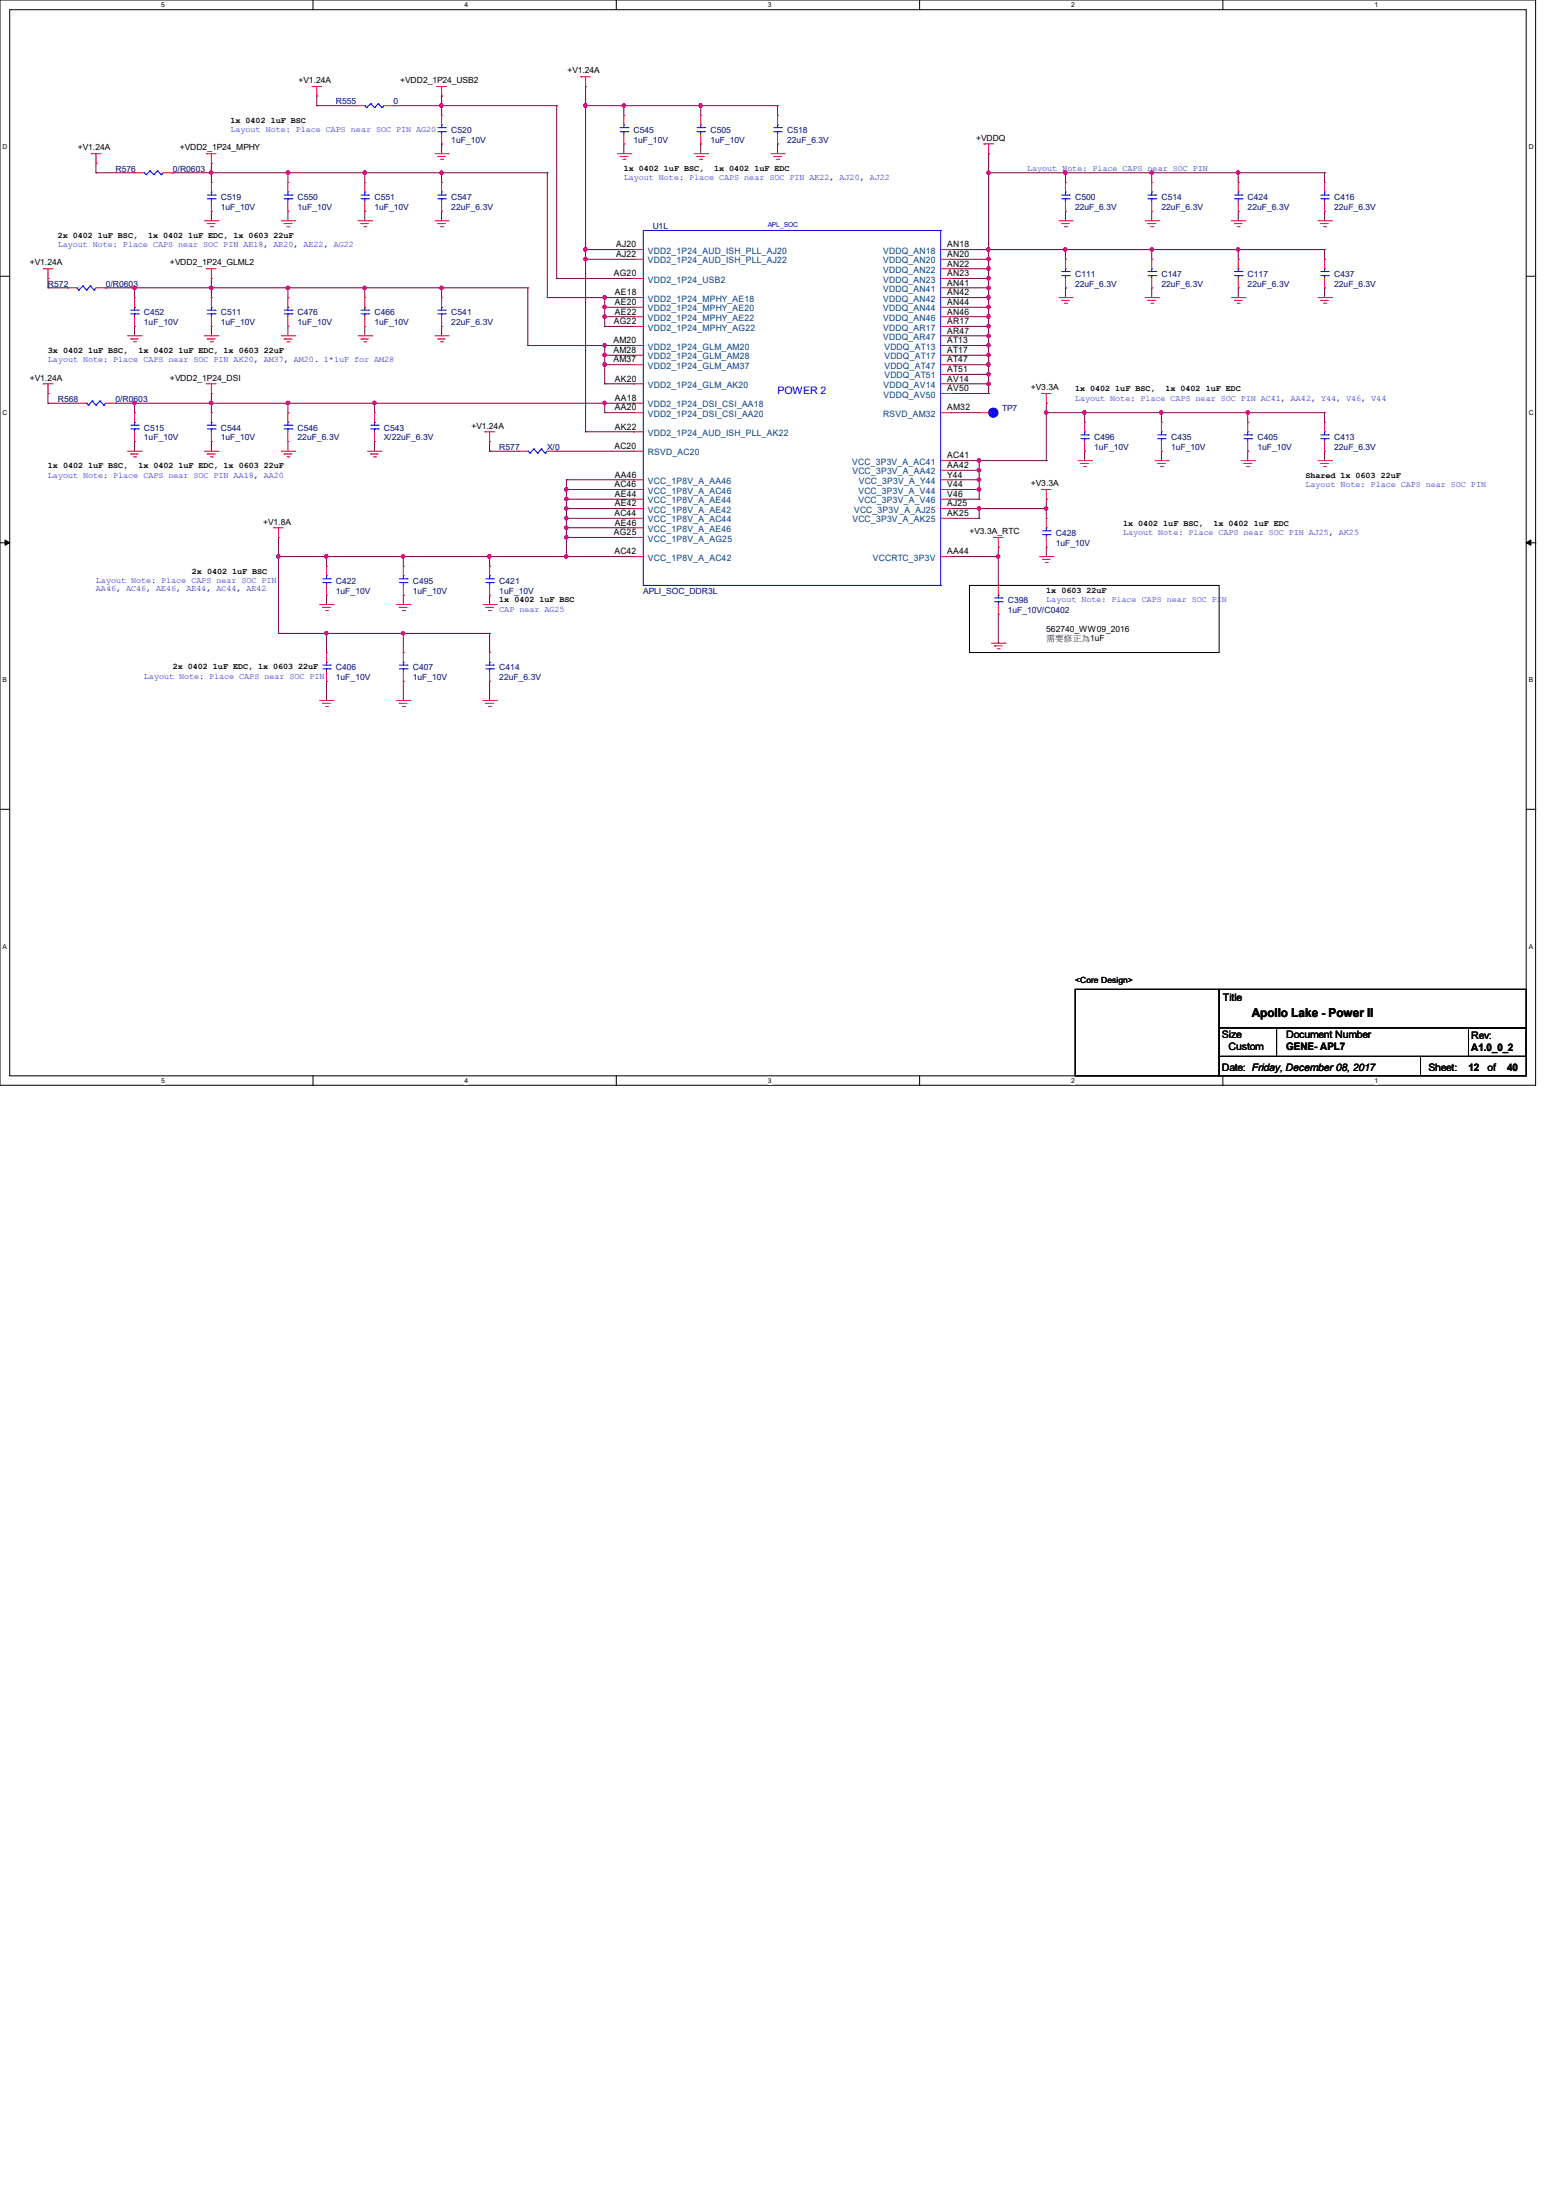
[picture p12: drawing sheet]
<svg xmlns="http://www.w3.org/2000/svg" width="210mm" height="297mm" viewBox="0 0 210 297" stroke-linecap="round" stroke-linejoin="round" font-family="sans-serif">
<path d="M0 0h207.3v146.5h-207.3zM1.3 1.3h204.7v143.9h-204.7z" fill="none" stroke="#000" stroke-width=".13"/>
<g fill="#fff">
<path d="M21.8 .2h.5v1h-.5z"/>
<path d="M21.8 145.4h.5v1h-.5z"/>
</g>
<path d="M42.2 0v1.3M42.2 145.2v1.4" fill="none" stroke="#000" stroke-width=".13"/>
<g fill="#fff">
<path d="M62.7 .2h.5v1h-.5z"/>
<path d="M62.7 145.4h.5v1h-.5z"/>
</g>
<path d="M83.2 0v1.3M83.2 145.2v1.4" fill="none" stroke="#000" stroke-width=".13"/>
<g fill="#fff">
<path d="M103.6 .2h.5v1h-.5z"/>
<path d="M103.6 145.4h.5v1h-.5z"/>
</g>
<path d="M124.1 0v1.3M124.1 145.2v1.4" fill="none" stroke="#000" stroke-width=".13"/>
<g fill="#fff">
<path d="M144.6 .2h.5v1h-.5z"/>
<path d="M144.6 145.4h.5v1h-.5z"/>
</g>
<path d="M165.1 0v1.3M165.1 145.2v1.4" fill="none" stroke="#000" stroke-width=".13"/>
<g fill="#fff">
<path d="M185.5 .2h.5v1h-.5z"/>
<path d="M185.5 145.4h.5v1h-.5z"/>
<path d="M.3 19.3h.7v1h-.7z"/>
<path d="M206.3 19.3h.7v1h-.7z"/>
<path d="M.3 55.3h.7v1h-.7z"/>
<path d="M206.3 55.3h.7v1h-.7z"/>
</g>
<path d="M0 37.3h1.3M206 37.3h1.3" fill="none" stroke="#000" stroke-width=".13"/>
<g fill="#fff">
<path d="M.3 91.3h.6v1h-.6z"/>
<path d="M206.3 91.3h.6v1h-.6z"/>
</g>
<path d="M0 73.3h1.3M206 73.3h1.3" fill="none" stroke="#000" stroke-width=".13"/>
<path d="M.7 72.9l.6 .4-.6 .3zM206 73.3l.6-.4v.7z" fill="#000" stroke="#000" stroke-width=".13"/>
<g fill="#fff">
<path d="M.3 127.3h.6v1h-.6z"/>
<path d="M206.3 127.3h.6v1h-.6z"/>
</g>
<path d="M130.9 79h33.6v9.1h-33.6zM0 109.3h1.3M206 109.3h1.3M145.1 133.6h19.4v11.6h-19.4zM164.5 138.8h7.8v3.8h-7.8zM164.5 133.6h41.5v5.2h-41.5zM172.3 138.8h33.7v3.8h-33.7zM198.2 138.8h7.8v3.8h-7.8zM164.5 142.6h27.2v2.6h-27.2zM191.7 142.6h14.3v2.6h-14.3z" fill="none" stroke="#000" stroke-width=".13"/>
<g fill="none" stroke="#800040" stroke-width=".13">
<path d="M42.8 13h.1M42.8 14.3h.1M42.8 14.3h5.2M42.8 13v1.3M53.1 14.3h.1M53.1 14.3h22M59.6 14.3h.1M59.6 19.4h.1M59.6 13h.1M59.6 13v2.6M59.6 19.4v1.3M75.1 14.3h.1"/>
<path d="M75.1 14.3v23.3M79 14.3h.1M79 11.7h.1M79 11.7v46.6M79 14.3h25.9M84.2 14.3h.1M84.2 19.4h.1M84.2 14.3v1.3M84.2 19.4v1.3M94.6 19.4h.1M94.6 14.3h.1M94.6 14.3v1.3"/>
<path d="M94.6 19.4v1.3M104.9 19.4h.1M104.9 14.3h.1M104.9 14.3v1.3M104.9 19.4v1.3M6.5 37.6h.1M6.5 38.9h.1M6.5 38.9h2.6M6.5 37.6v1.3M13 22.1h.1M13 23.3h.1M13 23.3h5.2"/>
<path d="M13 22.1v1.2M14.3 38.9h.1M14.3 38.9h56.9M18.2 38.9h.1M18.2 38.9v1.3M23.3 23.3h.1M23.3 23.3h50.6M28.5 37.6h.1M28.5 38.9h.1M28.5 23.3h.1M28.5 22.1h.1M28.5 28.5h.1"/>
<path d="M28.5 22.1v2.5M28.5 28.5v1.3M28.5 37.6v2.6M38.9 38.9h.1M38.9 23.3h.1M38.9 28.5h.1M38.9 23.3v1.3M38.9 28.5v1.3M38.9 38.9v1.3M49.2 38.9h.1M49.2 23.3h.1M49.2 28.5h.1"/>
<path d="M49.2 23.3v1.3M49.2 28.5v1.3M49.2 38.9v1.3M59.6 38.9h.1M59.6 23.3h.1M59.6 28.5h.1M59.6 23.3v1.3M59.6 28.5v1.3M59.6 38.9v1.3M71.2 38.9h.1M71.2 38.9v7.8M73.9 23.3h.1"/>
<path d="M73.9 23.3v16.9M75.1 37.6h.1M75.1 37.6h10.4M79 33.7h.1M79 35h.1M79 33.7h6.5M79 35h6.5M128.3 33.7h50.5M128.3 35h5.1M128.3 36.3h5.1M128.3 37.6h5.1M128.3 38.9h5.1"/>
<path d="M133.4 33.7h.1M133.4 35h.1M133.4 36.3h.1M133.4 37.6h.1M133.4 38.9h.1M133.4 20.7h.1M133.4 23.3h.1M133.4 20.7v32.4M133.4 23.3h45.4M143.8 24.6h.1M143.8 35h.1M143.8 28.5h.1"/>
<path d="M143.8 38.9h.1M143.8 23.3v1.3M143.8 28.5v1.3M143.8 33.7v1.3M143.8 38.9v1.3M155.4 23.3h.1M155.4 24.6h.1M155.4 33.7h.1M155.4 35h.1M155.4 28.5h.1M155.4 38.9h.1M155.4 23.3v1.3"/>
<path d="M155.4 28.5v1.3M155.4 33.7v1.3M155.4 38.9v1.3M167.1 23.3h.1M167.1 24.6h.1M167.1 33.7h.1M167.1 35h.1M167.1 28.5h.1M167.1 38.9h.1M167.1 23.3v1.3M167.1 28.5v1.3M167.1 33.7v1.3"/>
<path d="M167.1 38.9v1.3M178.8 23.3h.1M178.8 24.6h.1M178.8 33.7h.1M178.8 35h.1M178.8 28.5h.1M178.8 38.9h.1M178.8 23.3v1.3M178.8 28.5v1.3M178.8 33.7v1.3M178.8 38.9v1.3M6.5 53.1h.1"/>
<path d="M6.5 54.4h.1M6.5 54.4h3.9M6.5 53.1v1.3M15.6 54.4h.1M15.6 54.4h69.9M18.2 44.1h.1M18.2 54.4h.1M18.2 55.7h.1M18.2 59.6h.1M18.2 44.1v1.2M18.2 54.4v1.3M18.2 59.6v1.3"/>
<path d="M28.5 53.1h.1M28.5 44.1h.1M28.5 55.7h.1M28.5 59.6h.1M28.5 44.1v1.2M28.5 53.1v2.6M28.5 59.6v1.3M38.9 44.1h.1M38.9 54.4h.1M38.9 55.7h.1M38.9 59.6h.1M38.9 44.1v1.2"/>
<path d="M38.9 54.4v1.3M38.9 59.6v1.3M49.2 44.1h.1M49.2 44.1v1.2M50.5 54.4h.1M50.5 59.6h.1M50.5 54.4v1.3M50.5 59.6v1.3M59.6 44.1h.1M59.6 44.1v1.2M66.1 59.6h.1M66.1 59.6v1.3"/>
<path d="M71.2 46.7h.1M71.2 46.7h14.3M73.9 40.2h.1M73.9 40.2h11.6M79 58.3h.1M79 58.3h6.5M81.6 40.2h.1M81.6 44.1h.1M81.6 42.8h.1M81.6 41.5h.1M81.6 46.7h.1M81.6 51.8h.1"/>
<path d="M81.6 49.2h.1M81.6 48h.1M81.6 54.4h.1M81.6 55.7h.1M81.6 41.5h3.9M81.6 42.8h3.9M81.6 44.1h3.9M81.6 48h3.9M81.6 49.2h3.9M81.6 51.8h3.9M81.6 55.7h3.9M81.6 40.2v3.9"/>
<path d="M81.6 46.7v5.1M81.6 54.4v1.3M128.3 55.7h.1M128.3 40.2h5.1M128.3 41.5h5.1M128.3 42.8h5.1M128.3 44.1h5.1M128.3 45.3h5.1M128.3 46.7h5.1M128.3 48h5.1M128.3 49.2h5.1M128.3 50.5h5.1"/>
<path d="M128.3 51.8h5.1M128.3 53.1h5.1M128.3 55.7h3.9M133.4 41.5h.1M133.4 40.2h.1M133.4 42.8h.1M133.4 44.1h.1M133.4 45.3h.1M133.4 46.7h.1M133.4 48h.1M133.4 49.2h.1M133.4 50.5h.1"/>
<path d="M133.4 51.8h.1M133.4 53.1h.1M141.2 55.7h.1M141.2 54.4h.1M141.2 55.7h37.6M141.2 54.4v7.8M146.4 55.7h.1M146.4 57h.1M146.4 55.7v1.3M156.8 55.7h.1M156.8 57h.1M156.8 55.7v1.3"/>
<path d="M168.4 55.7h.1M168.4 57h.1M168.4 55.7v1.3M178.8 55.7h.1M178.8 57h.1M178.8 55.7v1.3M37.6 72.6h.1M37.6 75.1h.1M37.6 75.1h47.9M37.6 72.6v12.9M44.1 75.1h.1M44.1 75.1v1.4"/>
<path d="M54.4 75.1h.1M54.4 75.1v1.4M66.1 60.9h.1M66.1 75.1h.1M66.1 76.5h.1M66.1 60.9h3.9M66.1 75.1v1.4M75.1 60.9h.1M75.1 60.9h10.4M76.5 64.8h.1M76.5 66.1h.1M76.5 67.4h.1"/>
<path d="M76.5 70h.1M76.5 72.6h.1M76.5 71.2h.1M76.5 68.7h.1M76.5 64.8h9M76.5 66.1h9M76.5 67.4h9M76.5 68.7h9M76.5 70h9M76.5 71.2h9M76.5 72.6h9M76.5 64.8v10.3"/>
<path d="M85.5 64.8h.1M85.5 66.1h.1M85.5 67.4h.1M85.5 68.7h.1M85.5 70h.1M85.5 71.2h.1M85.5 72.6h.1M85.5 75.1h.1M128.3 62.2h12.9M128.3 63.5h3.9M128.3 64.8h3.9M128.3 66.1h3.9"/>
<path d="M128.3 67.4h3.9M128.3 68.7h12.9M128.3 70h3.9M128.3 75.1h6.4M132.2 62.2h.1M132.2 63.5h.1M132.2 64.8h.1M132.2 66.1h.1M132.2 67.4h.1M132.2 68.7h.1M132.2 70h.1M132.2 62.2v5.2"/>
<path d="M132.2 68.7v1.3M134.7 75.1h.1M134.7 73.9h.1M134.7 79h.1M134.7 73.9v5.1M141.2 62.2h.1M141.2 68.7h.1M141.2 75.1h.1M141.2 67.4h.1M141.2 67.4v2.6M141.2 73.9v1.2M146.4 60.9h.1"/>
<path d="M146.4 60.9v1.3M156.8 60.9h.1M156.8 60.9v1.3M168.4 60.9h.1M168.4 60.9v1.3M178.8 60.9h.1M178.8 60.9v1.3M37.6 85.5h.1M37.6 85.5h28.5M44.1 81.6h.1M44.1 85.5h.1M44.1 92h.1"/>
<path d="M44.1 80.3v1.3M44.1 85.5v2.6M44.1 92v2.6M54.4 80.3h.1M54.4 85.5h.1M54.4 88.1h.1M54.4 92h.1M54.4 80.3v1.3M54.4 85.5v2.6M54.4 92v2.6M66.1 81.6h.1M66.1 85.5h.1"/>
<path d="M66.1 88.1h.1M66.1 92h.1M66.1 80.3v1.3M66.1 85.5v2.6M66.1 92v2.6M134.7 86.8h.1M134.7 82.9v3.9"/>
</g>
<g fill="#f0f" stroke="#f0f" stroke-width=".13">
<circle cx="79" cy="33.7" r=".24"/>
<circle cx="79" cy="14.2" r=".24"/>
<circle cx="133.4" cy="33.7" r=".24"/>
<circle cx="133.4" cy="35" r=".24"/>
<circle cx="133.4" cy="36.2" r=".24"/>
<circle cx="133.4" cy="40.1" r=".24"/>
<circle cx="133.4" cy="41.4" r=".24"/>
<circle cx="133.4" cy="42.7" r=".24"/>
<circle cx="133.4" cy="44" r=".24"/>
<circle cx="133.4" cy="45.3" r=".24"/>
<circle cx="133.4" cy="46.6" r=".24"/>
<circle cx="133.4" cy="47.9" r=".24"/>
<circle cx="133.4" cy="49.2" r=".24"/>
<circle cx="133.4" cy="50.5" r=".24"/>
<circle cx="133.4" cy="51.8" r=".24"/>
<circle cx="132.1" cy="62.2" r=".24"/>
<circle cx="132.1" cy="63.5" r=".24"/>
<circle cx="132.1" cy="64.8" r=".24"/>
<circle cx="132.1" cy="66.1" r=".24"/>
<circle cx="132.1" cy="68.7" r=".24"/>
<circle cx="141.2" cy="55.7" r=".24"/>
<circle cx="134.7" cy="75.1" r=".24"/>
<circle cx="79" cy="35" r=".24"/>
<circle cx="76.4" cy="66.1" r=".24"/>
<circle cx="76.4" cy="67.3" r=".24"/>
<circle cx="76.4" cy="68.6" r=".24"/>
<circle cx="76.4" cy="69.9" r=".24"/>
<circle cx="76.4" cy="71.2" r=".24"/>
<circle cx="76.4" cy="75.1" r=".24"/>
<circle cx="76.4" cy="72.5" r=".24"/>
<circle cx="81.6" cy="40.1" r=".24"/>
<circle cx="81.6" cy="42.7" r=".24"/>
<circle cx="81.6" cy="41.4" r=".24"/>
<circle cx="81.6" cy="47.9" r=".24"/>
<circle cx="81.6" cy="54.4" r=".24"/>
<circle cx="50.5" cy="54.4" r=".24"/>
<circle cx="84.2" cy="14.3" r=".24"/>
<circle cx="94.5" cy="14.2" r=".24"/>
<circle cx="28.5" cy="38.9" r=".24"/>
<circle cx="38.9" cy="38.9" r=".24"/>
<circle cx="59.6" cy="38.9" r=".24"/>
<circle cx="49.2" cy="38.9" r=".24"/>
<circle cx="81.6" cy="46.6" r=".24"/>
<circle cx="133.4" cy="38.9" r=".24"/>
<circle cx="133.4" cy="37.6" r=".24"/>
<circle cx="81.6" cy="49.2" r=".24"/>
<circle cx="59.6" cy="14.2" r=".24"/>
<circle cx="59.6" cy="23.3" r=".24"/>
<circle cx="49.2" cy="23.3" r=".24"/>
<circle cx="28.5" cy="23.3" r=".24"/>
<circle cx="38.9" cy="23.3" r=".24"/>
<circle cx="38.9" cy="54.4" r=".24"/>
<circle cx="28.5" cy="54.4" r=".24"/>
<circle cx="18.1" cy="54.4" r=".24"/>
<circle cx="18.1" cy="38.9" r=".24"/>
<circle cx="66" cy="75.1" r=".24"/>
<circle cx="54.4" cy="75.1" r=".24"/>
<circle cx="44" cy="75.1" r=".24"/>
<circle cx="37.6" cy="75.1" r=".24"/>
<circle cx="44" cy="85.5" r=".24"/>
<circle cx="54.4" cy="85.5" r=".24"/>
<circle cx="133.4" cy="23.3" r=".24"/>
<circle cx="143.8" cy="23.3" r=".24"/>
<circle cx="155.5" cy="23.3" r=".24"/>
<circle cx="167.1" cy="23.3" r=".24"/>
<circle cx="143.8" cy="33.7" r=".24"/>
<circle cx="155.5" cy="33.7" r=".24"/>
<circle cx="167.1" cy="33.7" r=".24"/>
<circle cx="141.2" cy="68.6" r=".24"/>
<circle cx="146.4" cy="55.7" r=".24"/>
<circle cx="156.7" cy="55.7" r=".24"/>
<circle cx="168.4" cy="55.7" r=".24"/>
</g>
<g fill="none" stroke="#f00" stroke-width=".13">
<path d="M42.1 11.7h.1M42.1 11.7h1.3M42.8 13h.1M42.8 11.7v1.3M48 14.3h.1M48 14.3h1.2M51.8 14.3h1.3M53.1 14.3h.1M59 11.7h.1M59 11.7h1.2M59.6 13h.1M59.6 19.4h.1"/>
<path d="M59.6 15.6h.1M59.6 11.7v1.3M59.6 15.6v1.2M59.6 18.2v1.2M78.4 10.4h.1M78.4 10.4h1.3M79 11.7h.1M79 10.4v1.3M84.2 19.4h.1M84.2 15.6h.1M84.2 15.6v1.2M84.2 18.2v1.2"/>
<path d="M94.6 19.4h.1M94.6 15.6h.1M94.6 15.6v1.2M94.6 18.2v1.2M104.9 19.4h.1M104.9 15.6h.1M104.9 15.6v1.2M104.9 18.2v1.2M132.8 19.4h.1M132.8 19.4h1.3M133.4 19.4v1.3M5.8 36.3h.1"/>
<path d="M5.8 36.3h1.4M6.5 37.6h.1M6.5 36.3v1.3M9.1 38.9h.1M9.1 38.9h1.3M12.3 20.7h.1M12.3 20.7h1.3M13 22.1h.1M13 20.7v1.4M13 38.9h1.3M14.3 38.9h.1M18.2 23.3h.1"/>
<path d="M18.2 23.3h1.2M22.1 23.3h1.2M23.3 23.3h.1M27.6 29.8h1.8M27.9 36.3h.1M27.9 20.7h.1M27.9 20.7h1.3M27.9 36.3h1.3M28 30.2h.1M28 30.2h1M28.4 30.6h.3M28.5 37.6h.1"/>
<path d="M28.5 22.1h.1M28.5 28.5h.1M28.5 24.6h.1M28.5 20.7v1.4M28.5 24.6v1.3M28.5 27.2v1.3M28.5 36.3v1.3M28.7 30.6h.1M29.4 29.8h.1M38 29.8h1.8M38.4 30.2h.1M38.4 30.2h1"/>
<path d="M38.7 30.6h.3M38.9 28.5h.1M38.9 24.6h.1M38.9 24.6v1.3M38.9 27.2v1.3M39 30.6h.1M39.8 29.8h.1M48.3 29.8h1.9M48.7 30.2h.1M48.7 30.2h1M49.1 30.6h.3M49.2 28.5h.1"/>
<path d="M49.2 24.6h.1M49.2 24.6v1.3M49.2 27.2v1.3M49.4 30.6h.1M50.2 29.8h.1M58.7 20.7h1.8M58.7 29.8h1.8M59.1 21.1h.1M59.1 30.2h.1M59.1 21.1h1M59.1 30.2h1M59.5 21.5h.2"/>
<path d="M59.5 30.6h.2M59.6 28.5h.1M59.6 24.6h.1M59.6 24.6v1.3M59.6 27.2v1.3M59.7 21.5h.1M59.7 30.6h.1M60.5 20.7h.1M60.5 29.8h.1M83.3 20.7h1.8M83.7 21.1h.1M83.7 21.1h1.1"/>
<path d="M84.1 21.5h.2M84.3 21.5h.1M85.1 20.7h.1M85.5 33.7h.1M85.5 35h.1M85.5 37.6h.1M85.5 33.7h1.3M85.5 35h1.3M85.5 37.6h1.3M93.7 20.7h1.8M94.1 21.1h.1M94.1 21.1h1"/>
<path d="M94.4 21.5h.3M94.7 21.5h.1M95.5 20.7h.1M104.1 20.7h1.7M104.4 21.1h.1M104.4 21.1h1.1M104.8 21.5h.3M105.1 21.5h.1M105.8 20.7h.1M127 36.3h1.3M127 33.7h1.3M127 35h1.3"/>
<path d="M127 37.6h1.3M127 38.9h1.3M128.3 33.7h.1M128.3 35h.1M128.3 36.3h.1M128.3 37.6h.1M128.3 38.9h.1M133.4 20.7h.1M142.9 29.8h1.8M143.3 30.2h.1M143.3 30.2h1M143.7 30.6h.2"/>
<path d="M143.8 28.5h.1M143.8 24.6h.1M143.8 38.9h.1M143.8 35h.1M143.8 24.6v1.3M143.8 27.2v1.3M143.8 35v1.3M143.8 37.6v1.3M143.9 30.6h.1M144.7 29.8h.1M154.6 29.8h1.8M154.9 30.2h.1"/>
<path d="M154.9 30.2h1.1M155.3 30.6h.3M155.4 38.9h.1M155.4 35h.1M155.4 28.5h.1M155.4 24.6h.1M155.4 24.6v1.3M155.4 27.2v1.3M155.4 35v1.3M155.4 37.6v1.3M155.6 30.6h.1M156.4 29.8h.1"/>
<path d="M166.2 29.8h1.8M166.6 30.2h.1M166.6 30.2h1M167 30.6h.3M167.1 28.5h.1M167.1 24.6h.1M167.1 38.9h.1M167.1 35h.1M167.1 24.6v1.3M167.1 27.2v1.3M167.1 35v1.3M167.1 37.6v1.3"/>
<path d="M167.3 30.6h.1M168 29.8h.1M177.9 29.8h1.8M178.3 30.2h.1M178.3 30.2h1M178.6 30.6h.3M178.8 28.5h.1M178.8 24.6h.1M178.8 38.9h.1M178.8 35h.1M178.8 24.6v1.3M178.8 27.2v1.3"/>
<path d="M178.8 35v1.3M178.8 37.6v1.3M178.9 30.6h.1M179.7 29.8h.1M5.8 51.8h.1M5.8 51.8h1.4M6.5 53.1h.1M6.5 51.8v1.3M10.4 54.4h.1M10.4 54.4h1.3M14.3 54.4h1.3M15.6 54.4h.1"/>
<path d="M17.2 45.3h1.8M17.7 45.8h.1M17.7 45.8h1M18 46.1h.3M18.2 59.6h.1M18.2 55.7h.1M18.2 44.1h.1M18.2 40.2h.1M18.2 40.2v1.3M18.2 42.8v1.3M18.2 55.7v1.3M18.2 58.3v1.3"/>
<path d="M18.3 46.1h.1M19 45.3h.1M27.6 45.3h1.8M27.9 51.8h.1M27.9 51.8h1.3M28 45.8h.1M28 45.8h1M28.4 46.1h.3M28.5 53.1h.1M28.5 59.6h.1M28.5 55.7h.1M28.5 44.1h.1"/>
<path d="M28.5 40.2h.1M28.5 40.2v1.3M28.5 42.8v1.3M28.5 51.8v1.3M28.5 55.7v1.3M28.5 58.3v1.3M28.7 46.1h.1M29.4 45.3h.1M38 45.3h1.8M38.4 45.8h.1M38.4 45.8h1M38.7 46.1h.3"/>
<path d="M38.9 44.1h.1M38.9 40.2h.1M38.9 59.6h.1M38.9 55.7h.1M38.9 40.2v1.3M38.9 42.8v1.3M38.9 55.7v1.3M38.9 58.3v1.3M39 46.1h.1M39.8 45.3h.1M48.3 45.3h1.9M48.7 45.8h.1"/>
<path d="M48.7 45.8h1M49.1 46.1h.3M49.2 44.1h.1M49.2 40.2h.1M49.2 40.2v1.3M49.2 42.8v1.3M49.4 46.1h.1M50.2 45.3h.1M50.5 59.6h.1M50.5 55.7h.1M50.5 55.7v1.3M50.5 58.3v1.3"/>
<path d="M58.7 45.3h1.8M59.1 45.8h.1M59.1 45.8h1M59.5 46.1h.2M59.6 44.1h.1M59.6 40.2h.1M59.6 40.2v1.3M59.6 42.8v1.3M59.7 46.1h.1M60.5 45.3h.1M65.4 58.3h.1M65.4 58.3h1.3"/>
<path d="M66.1 59.6h.1M66.1 58.3v1.3M85.5 40.2h.1M85.5 41.5h.1M85.5 42.8h.1M85.5 44.1h.1M85.5 46.7h.1M85.5 48h.1M85.5 51.8h.1M85.5 49.2h.1M85.5 54.4h.1M85.5 55.7h.1"/>
<path d="M85.5 58.3h.1M85.5 40.2h1.3M85.5 51.8h1.3M85.5 58.3h1.3M85.5 41.5h1.3M85.5 42.8h1.3M85.5 44.1h1.3M85.5 46.7h1.3M85.5 48h1.3M85.5 49.2h1.3M85.5 54.4h1.3M85.5 55.7h1.3"/>
<path d="M127 45.3h1.3M127 40.2h1.3M127 53.1h1.3M127 51.8h1.3M127 41.5h1.3M127 42.8h1.3M127 44.1h1.3M127 46.7h1.3M127 48h1.3M127 49.2h1.3M127 55.7h1.3M127 50.5h1.3"/>
<path d="M128.3 55.7h.1M128.3 40.2h.1M128.3 41.5h.1M128.3 42.8h.1M128.3 44.1h.1M128.3 45.3h.1M128.3 46.7h.1M128.3 48h.1M128.3 49.2h.1M128.3 50.5h.1M128.3 51.8h.1M128.3 53.1h.1"/>
<path d="M132.2 55.7h.1M132.2 55.7h1.2M140.6 53.1h.1M140.6 53.1h1.3M141.2 54.4h.1M141.2 53.1v1.3M142.9 40.2h1.8M143.3 40.6h.1M143.3 40.6h1M143.7 40.9h.2M143.9 40.9h.1M144.7 40.2h.1"/>
<path d="M146.4 57h.1M146.4 57v1.3M146.4 59.6v1.3M154.6 40.2h1.8M154.9 40.6h.1M154.9 40.6h1.1M155.3 40.9h.3M155.6 40.9h.1M156.4 40.2h.1M156.8 57h.1M156.8 57v1.3M156.8 59.6v1.3"/>
<path d="M166.2 40.2h1.8M166.6 40.6h.1M166.6 40.6h1M167 40.9h.3M167.3 40.9h.1M168 40.2h.1M168.4 57h.1M168.4 57v1.3M168.4 59.6v1.3M177.9 40.2h1.8M178.3 40.6h.1M178.3 40.6h1"/>
<path d="M178.6 40.9h.3M178.8 57h.1M178.8 57v1.3M178.8 59.6v1.3M178.9 40.9h.1M179.7 40.2h.1M17.2 60.9h1.8M17.7 61.3h.1M17.7 61.3h1M18 61.7h.3M18.3 61.7h.1M19 60.9h.1"/>
<path d="M27.6 60.9h1.8M28 61.3h.1M28 61.3h1M28.4 61.7h.3M28.7 61.7h.1M29.4 60.9h.1M37 71.2h.1M37 71.2h1.2M37.6 72.6h.1M37.6 71.2v1.4M38 60.9h1.8M38.4 61.3h.1"/>
<path d="M38.4 61.3h1M38.7 61.7h.3M39 61.7h.1M39.8 60.9h.1M44.1 76.5h.1M44.1 76.5v1.2M44.1 79v1.3M49.6 60.9h1.8M50 61.3h.1M50 61.3h1.1M50.4 61.7h.3M50.7 61.7h.1"/>
<path d="M51.4 60.9h.1M54.4 76.5h.1M54.4 76.5v1.2M54.4 79v1.3M66.1 76.5h.1M66.1 76.5v1.2M66.1 79v1.3M70 60.9h.1M70 60.9h1.2M73.9 60.9h1.2M75.1 60.9h.1M85.5 60.9h.1"/>
<path d="M85.5 68.7h.1M85.5 67.4h.1M85.5 64.8h.1M85.5 75.1h.1M85.5 70h.1M85.5 66.1h.1M85.5 71.2h.1M85.5 72.6h.1M85.5 60.9h1.3M85.5 75.1h1.3M85.5 72.6h1.3M85.5 71.2h1.3"/>
<path d="M85.5 66.1h1.3M85.5 68.7h1.3M85.5 67.4h1.3M85.5 64.8h1.3M85.5 70h1.3M127 75.1h1.3M127 62.2h1.3M127 66.1h1.3M127 68.7h1.3M127 67.4h1.3M127 64.8h1.3M127 70h1.3"/>
<path d="M127 63.5h1.3M128.3 75.1h.1M128.3 63.5h.1M128.3 64.8h.1M128.3 67.4h.1M128.3 66.1h.1M128.3 62.2h.1M128.3 68.7h.1M128.3 70h.1M134.1 72.6h.1M134.1 72.6h1.3M134.7 73.9h.1"/>
<path d="M134.7 79h.1M134.7 72.6v1.3M134.7 79v1.3M140.3 75.1h1.8M140.6 66.1h.1M140.6 66.1h1.3M140.7 75.5h.1M140.7 75.5h1M141.1 75.9h.3M141.2 67.4h.1M141.2 73.9h.1M141.2 70h.1"/>
<path d="M141.2 66.1v1.3M141.2 70v1.2M141.2 72.6v1.3M141.4 75.9h.1M142.1 75.1h.1M145.5 62.2h1.8M145.9 62.6h.1M145.9 62.6h1M146.3 63h.2M146.4 60.9h.1M146.5 63h.1M147.3 62.2h.1"/>
<path d="M155.9 62.2h1.7M156.3 62.6h.1M156.3 62.6h1M156.6 63h.3M156.8 60.9h.1M156.9 63h.1M157.6 62.2h.1M167.5 62.2h1.8M167.9 62.6h.1M167.9 62.6h1.1M168.3 63h.2M168.4 60.9h.1"/>
<path d="M168.5 63h.1M169.3 62.2h.1M177.9 62.2h1.8M178.3 62.6h.1M178.3 62.6h1M178.6 63h.3M178.8 60.9h.1M178.9 63h.1M179.7 62.2h.1M43.1 81.6h1.9M43.1 94.6h1.9M43.6 82h.1"/>
<path d="M43.6 95h.1M43.6 82h1M43.6 95h1M43.9 82.4h.3M43.9 95.4h.3M44.1 92h.1M44.1 88.1h.1M44.1 80.3h.1M44.1 88.1v1.3M44.1 90.7v1.3M44.2 82.4h.1M44.2 95.4h.1"/>
<path d="M45 81.6h.1M45 94.6h.1M53.5 81.6h1.8M53.5 94.6h1.8M53.9 82h.1M53.9 95h.1M53.9 82h1M53.9 95h1M54.3 82.4h.3M54.3 95.4h.3M54.4 92h.1M54.4 88.1h.1"/>
<path d="M54.4 80.3h.1M54.4 88.1v1.3M54.4 90.7v1.3M54.6 82.4h.1M54.6 95.4h.1M55.3 81.6h.1M55.3 94.6h.1M65.2 81.6h1.8M65.2 94.6h1.8M65.6 82h.1M65.6 95h.1M65.6 82h1"/>
<path d="M65.6 95h1M66 82.4h.2M66 95.4h.2M66.1 80.3h.1M66.1 92h.1M66.1 88.1h.1M66.1 88.1v1.3M66.1 90.7v1.3M66.2 82.4h.1M66.2 95.4h.1M67 81.6h.1M67 94.6h.1"/>
<path d="M133.8 86.8h1.8M134.2 87.2h.1M134.2 87.2h1.1M134.6 87.6h.3M134.7 82.9h.1M134.7 81.6v1.3M134.9 87.6h.1M135.6 86.8h.1"/>
</g>
<g fill="none" stroke="#00f" stroke-width=".13">
<path d="M49.2 14.3h.1M49.2 14.3l.3 .2M49.5 14.5h.1M50 14h.1M50 14l-.5 .5M50 14l.5 .5M50.5 14.5h.1M51.1 14h.1M51.1 14l.5 .5M51.1 14l-.6 .5M51.6 14.5h.1M51.8 14.3l-.2 .2"/>
<path d="M59.1 17.2h1M59.1 17.8h1M59.6 16.8h.1M59.6 17.8h.1M59.6 16.8v.4M59.6 17.8v.4M60.1 17.2h.1M60.1 17.8h.1M83.7 17.2h1.1M83.7 17.8h1.1M84.2 16.8h.1M84.2 17.8h.1"/>
<path d="M84.2 16.8v.4M84.2 17.8v.4M84.8 17.2h.1M84.8 17.8h.1M94.1 17.2h1M94.1 17.8h1M94.6 16.8h.1M94.6 17.8h.1M94.6 16.8v.4M94.6 17.8v.4M95.1 17.2h.1M95.1 17.8h.1"/>
<path d="M104.4 17.2h1.1M104.4 17.8h1.1M104.9 16.8h.1M104.9 17.8h.1M104.9 16.8v.4M104.9 17.8v.4M105.5 17.2h.1M105.5 17.8h.1M10.4 38.9h.1M10.4 38.9l.2 .3M10.6 39.2h.1M11.2 38.6h.1"/>
<path d="M11.2 38.6l-.6 .6M11.2 38.6l.5 .6M11.7 39.2h.1M12.2 38.6h.1M12.2 38.6l.5 .6M12.2 38.6l-.5 .6M12.7 39.2h.1M13 38.9l-.3 .3M19.4 23.3h.1M19.4 23.3l.3 .3M19.7 23.6h.1M20.2 23.1h.1"/>
<path d="M20.2 23.1l-.5 .5M20.2 23.1l.5 .5M20.7 23.6h.1M21.3 23.1h.1M21.3 23.1l.5 .5M21.3 23.1l-.6 .5M21.8 23.6h.1M22.1 23.3l-.3 .3M28 26.3h1M28 26.8h1M28.5 25.9h.1M28.5 26.8h.1"/>
<path d="M28.5 25.9v.4M28.5 26.8v.4M29 26.3h.1M29 26.8h.1M38.4 26.3h1M38.4 26.8h1M38.9 25.9h.1M38.9 26.8h.1M38.9 25.9v.4M38.9 26.8v.4M39.4 26.3h.1M39.4 26.8h.1"/>
<path d="M48.7 26.3h1M48.7 26.8h1M49.2 25.9h.1M49.2 26.8h.1M49.2 25.9v.4M49.2 26.8v.4M49.7 26.3h.1M49.7 26.8h.1M59.1 26.3h1M59.1 26.8h1M59.6 25.9h.1M59.6 26.8h.1"/>
<path d="M59.6 25.9v.4M59.6 26.8v.4M60.1 26.3h.1M60.1 26.8h.1M127 31.1h.1M127 31.1h-40.2v47.9M127 31.1v47.9M143.3 26.3h1M143.3 26.8h1M143.3 36.7h1M143.3 37.2h1M143.8 25.9h.1"/>
<path d="M143.8 26.8h.1M143.8 36.3h.1M143.8 37.2h.1M143.8 25.9v.4M143.8 26.8v.4M143.8 36.3v.4M143.8 37.2v.4M144.3 26.3h.1M144.3 26.8h.1M144.3 36.7h.1M144.3 37.2h.1M154.9 26.3h1.1"/>
<path d="M154.9 26.8h1.1M154.9 36.7h1.1M154.9 37.2h1.1M155.4 36.3h.1M155.4 37.2h.1M155.4 25.9h.1M155.4 26.8h.1M155.4 25.9v.4M155.4 26.8v.4M155.4 36.3v.4M155.4 37.2v.4M156 36.7h.1"/>
<path d="M156 37.2h.1M156 26.3h.1M156 26.8h.1M166.6 26.3h1M166.6 26.8h1M166.6 36.7h1M166.6 37.2h1M167.1 25.9h.1M167.1 26.8h.1M167.1 36.3h.1M167.1 37.2h.1M167.1 25.9v.4"/>
<path d="M167.1 26.8v.4M167.1 36.3v.4M167.1 37.2v.4M167.6 26.3h.1M167.6 26.8h.1M167.6 36.7h.1M167.6 37.2h.1M178.3 26.3h1M178.3 26.8h1M178.3 36.7h1M178.3 37.2h1M178.8 25.9h.1"/>
<path d="M178.8 26.8h.1M178.8 36.3h.1M178.8 37.2h.1M178.8 25.9v.4M178.8 26.8v.4M178.8 36.3v.4M178.8 37.2v.4M179.3 26.3h.1M179.3 26.8h.1M179.3 36.7h.1M179.3 37.2h.1M11.7 54.4h.1"/>
<path d="M11.7 54.4l.2 .3M11.9 54.7h.1M12.4 54.1h.1M12.4 54.1l-.5 .6M12.4 54.1l.6 .6M13 54.7h.1M13.5 54.1h.1M13.5 54.1l.5 .6M13.5 54.1l-.5 .6M14 54.7h.1M14.3 54.4l-.3 .3M17.7 57.4h1"/>
<path d="M17.7 57.9h1M17.7 41.9h1M17.7 42.4h1M18.2 57h.1M18.2 57.9h.1M18.2 41.5h.1M18.2 42.4h.1M18.2 41.5v.4M18.2 42.4v.4M18.2 57v.4M18.2 57.9v.4M18.7 57.4h.1"/>
<path d="M18.7 57.9h.1M18.7 41.9h.1M18.7 42.4h.1M28 57.4h1M28 57.9h1M28 41.9h1M28 42.4h1M28.5 57h.1M28.5 57.9h.1M28.5 41.5h.1M28.5 42.4h.1M28.5 41.5v.4"/>
<path d="M28.5 42.4v.4M28.5 57v.4M28.5 57.9v.4M29 57.4h.1M29 57.9h.1M29 41.9h.1M29 42.4h.1M38.4 57.4h1M38.4 57.9h1M38.4 41.9h1M38.4 42.4h1M38.9 41.5h.1"/>
<path d="M38.9 42.4h.1M38.9 57h.1M38.9 57.9h.1M38.9 41.5v.4M38.9 42.4v.4M38.9 57v.4M38.9 57.9v.4M39.4 41.9h.1M39.4 42.4h.1M39.4 57.4h.1M39.4 57.9h.1M48.7 41.9h1"/>
<path d="M48.7 42.4h1M49.2 41.5h.1M49.2 42.4h.1M49.2 41.5v.4M49.2 42.4v.4M49.7 41.9h.1M49.7 42.4h.1M50 57.4h1.1M50 57.9h1.1M50.5 57h.1M50.5 57.9h.1M50.5 57v.4"/>
<path d="M50.5 57.9v.4M51.1 57.4h.1M51.1 57.9h.1M59.1 41.9h1M59.1 42.4h1M59.6 41.5h.1M59.6 42.4h.1M59.6 41.5v.4M59.6 42.4v.4M60.1 41.9h.1M60.1 42.4h.1M145.9 58.7h1"/>
<path d="M145.9 59.2h1M146.4 58.3h.1M146.4 59.2h.1M146.4 58.3v.4M146.4 59.2v.4M146.9 58.7h.1M146.9 59.2h.1M156.3 58.7h1M156.3 59.2h1M156.8 58.3h.1M156.8 59.2h.1M156.8 58.3v.4"/>
<path d="M156.8 59.2v.4M157.3 58.7h.1M157.3 59.2h.1M167.9 58.7h1.1M167.9 59.2h1.1M168.4 58.3h.1M168.4 59.2h.1M168.4 58.3v.4M168.4 59.2v.4M169 58.7h.1M169 59.2h.1M178.3 58.7h1"/>
<path d="M178.3 59.2h1M178.8 58.3h.1M178.8 59.2h.1M178.8 58.3v.4M178.8 59.2v.4M179.3 58.7h.1M179.3 59.2h.1M43.6 78.1h1M43.6 78.7h1M44.1 77.7h.1M44.1 78.7h.1M44.1 77.7v.4"/>
<path d="M44.1 78.7v.3M44.6 78.1h.1M44.6 78.7h.1M53.9 78.1h1M53.9 78.7h1M54.4 77.7h.1M54.4 78.7h.1M54.4 77.7v.4M54.4 78.7v.3M54.9 78.1h.1M54.9 78.7h.1M65.6 78.1h1"/>
<path d="M65.6 78.7h1M66.1 77.7h.1M66.1 78.7h.1M66.1 77.7v.4M66.1 78.7v.3M66.6 78.1h.1M66.6 78.7h.1M71.2 60.9h.1M71.2 60.9l.3 .3M71.5 61.2h.1M72.1 60.6h.1M72.1 60.6l-.6 .6"/>
<path d="M72.1 60.6l.5 .6M72.6 61.2h.1M73.1 60.6h.1M73.1 60.6l.5 .6M73.1 60.6l-.5 .6M73.6 61.2h.1M73.9 60.9l-.3 .3M86.8 79h.1M86.8 79h40.2M127 79h.1M140.7 71.7h1M140.7 72.2h1"/>
<path d="M141.2 71.2h.1M141.2 72.2h.1M141.2 71.2v.5M141.2 72.2v.4M141.7 71.7h.1M141.7 72.2h.1M43.6 89.8h1M43.6 90.3h1M44.1 89.4h.1M44.1 90.3h.1M44.1 89.4v.4M44.1 90.3v.4"/>
<path d="M44.6 89.8h.1M44.6 90.3h.1M53.9 89.8h1M53.9 90.3h1M54.4 89.4h.1M54.4 90.3h.1M54.4 89.4v.4M54.4 90.3v.4M54.9 89.8h.1M54.9 90.3h.1M65.6 89.8h1M65.6 90.3h1"/>
<path d="M66.1 89.4h.1M66.1 90.3h.1M66.1 89.4v.4M66.1 90.3v.4M66.6 89.8h.1M66.6 90.3h.1M134.2 80.7h1.1M134.2 81.2h1.1M134.7 80.3h.1M134.7 81.2h.1M134.7 80.3v.4M134.7 81.2v.4"/>
<path d="M135.3 80.7h.1M135.3 81.2h.1"/>
</g>
<circle cx="134.1" cy="55.7" r=".63" fill="#00f" stroke="#00f" stroke-width=".13"/>
<text font-size="1.7" x="168.9" y="137.3">Apollo Lake - Power II</text>
<text font-size="1.4" fill="#00f" x="104.9" y="53.1">POWER 2</text>
<g font-size="1.4">
<text x="165.1" y="135.1">Title</text>
<text x="164.9" y="140.1">Size</text>
<text x="165.8" y="141.7">Custom</text>
<text x="173.6" y="141.7">GENE- APL7</text>
<text x="173.6" y="140.1">Document Number</text>
<text x="198.6" y="141.9">A1.0_0_2</text>
<text x="198.6" y="140.3">Rev:</text>
<text x="164.9" y="144.6">Date: Friday, December 08, 2017</text>
<text x="192.8" y="144.6">Sheet:</text>
<text x="198.2" y="144.6">12</text>
<text x="200.8" y="144.6">of</text>
<text x="203.4" y="144.6">40</text>
</g>
<g font-size="1.2">
<text x="83.2" y="33.4">AJ20</text>
<text x="83.2" y="34.7">AJ22</text>
<text x="127.8" y="33.4">AN18</text>
<text x="127.8" y="34.7">AN20</text>
<text x="127.8" y="36">AN22</text>
<text x="82.8" y="37.3">AG20</text>
<text x="83" y="39.9">AE18</text>
<text x="83" y="41.2">AE20</text>
<text x="127.8" y="37.3">AN23</text>
<text x="127.8" y="38.6">AN41</text>
<text x="127.8" y="39.9">AN42</text>
<text x="127.8" y="41.2">AN44</text>
<text x="82.8" y="46.4">AM20</text>
<text x="82.8" y="47.7">AM28</text>
<text x="82.8" y="43.8">AG22</text>
<text x="83" y="42.5">AE22</text>
<text x="127.8" y="42.5">AN46</text>
<text x="127.8" y="43.8">AR17</text>
<text x="127.8" y="45">AR47</text>
<text x="127.8" y="46.4">AT13</text>
<text x="127.8" y="47.7">AT17</text>
<text x="82.8" y="48.9">AM37</text>
<text x="83" y="51.5">AK20</text>
<text x="127.8" y="48.9">AT47</text>
<text x="127.8" y="50.3">AT51</text>
<text x="127.8" y="51.5">AV14</text>
<text x="127.8" y="52.8">AV50</text>
<text x="83" y="54.1">AA18</text>
<text x="83" y="55.4">AA20</text>
<text x="83" y="58">AK22</text>
<text x="127.8" y="55.4">AM32</text>
<text x="82.9" y="60.6">AC20</text>
<text x="82.9" y="65.8">AC46</text>
<text x="83" y="64.5">AA46</text>
<text x="127.8" y="63.2">AA42</text>
<text x="127.8" y="64.5">Y44</text>
<text x="127.8" y="65.8">V44</text>
<text x="127.8" y="61.9">AC41</text>
<text x="82.9" y="69.7">AC44</text>
<text x="83" y="68.4">AE42</text>
<text x="83" y="67.1">AE44</text>
<text x="83" y="71">AE46</text>
<text x="127.8" y="67.1">V46</text>
<text x="127.8" y="68.4">AJ25</text>
<text x="127.8" y="69.7">AK25</text>
<text x="82.8" y="72.3">AG25</text>
<text x="82.9" y="74.8">AC42</text>
<text x="127.8" y="74.8">AA44</text>
</g>
<g font-size="1.2" fill="#004080">
<text x="87.5" y="34.2">VDD2_1P24_AUD_ISH_PLL_AJ20</text>
<text x="87.5" y="35.6">VDD2_1P24_AUD_ISH_PLL_AJ22</text>
<text x="119.2" y="34.2">VDDQ_AN18</text>
<text x="119.2" y="35.6">VDDQ_AN20</text>
<text x="87.5" y="38.1">VDD2_1P24_USB2</text>
<text x="87.5" y="40.7">VDD2_1P24_MPHY_AE18</text>
<text x="119.2" y="36.8">VDDQ_AN22</text>
<text x="119.2" y="38.1">VDDQ_AN23</text>
<text x="119.2" y="39.4">VDDQ_AN41</text>
<text x="119.2" y="40.7">VDDQ_AN42</text>
<text x="87.5" y="42">VDD2_1P24_MPHY_AE20</text>
<text x="87.5" y="43.3">VDD2_1P24_MPHY_AE22</text>
<text x="87.5" y="44.6">VDD2_1P24_MPHY_AG22</text>
<text x="87.5" y="47.2">VDD2_1P24_GLM_AM20</text>
<text x="119.2" y="42">VDDQ_AN44</text>
<text x="119.2" y="43.3">VDDQ_AN46</text>
<text x="119.2" y="44.6">VDDQ_AR17</text>
<text x="119.2" y="45.9">VDDQ_AR47</text>
<text x="119.4" y="47.2">VDDQ_AT13</text>
<text x="87.5" y="48.5">VDD2_1P24_GLM_AM28</text>
<text x="87.5" y="52.4">VDD2_1P24_GLM_AK20</text>
<text x="87.5" y="49.8">VDD2_1P24_GLM_AM37</text>
<text x="119.2" y="52.4">VDDQ_AV14</text>
<text x="119.2" y="53.7">VDDQ_AV50</text>
<text x="119.4" y="48.5">VDDQ_AT17</text>
<text x="119.4" y="49.8">VDDQ_AT47</text>
<text x="119.4" y="51.1">VDDQ_AT51</text>
<text x="87.5" y="55">VDD2_1P24_DSI_CSI_AA18</text>
<text x="87.5" y="56.3">VDD2_1P24_DSI_CSI_AA20</text>
<text x="87.5" y="58.8">VDD2_1P24_AUD_ISH_PLL_AK22</text>
<text x="119.2" y="56.3">RSVD_AM32</text>
<text x="87.5" y="61.5">RSVD_AC20</text>
<text x="87.5" y="65.3">VCC_1P8V_A_AA46</text>
<text x="115" y="62.7">VCC_3P3V_A_AC41</text>
<text x="115.1" y="64.1">VCC_3P3V_A_AA42</text>
<text x="115.9" y="65.3">VCC_3P3V_A_Y44</text>
<text x="87.5" y="69.2">VCC_1P8V_A_AE42</text>
<text x="87.5" y="67.9">VCC_1P8V_A_AE44</text>
<text x="87.5" y="70.5">VCC_1P8V_A_AC44</text>
<text x="87.5" y="66.6">VCC_1P8V_A_AC46</text>
<text x="87.5" y="71.8">VCC_1P8V_A_AE46</text>
<text x="115.1" y="70.5">VCC_3P3V_A_AK25</text>
<text x="115.3" y="69.2">VCC_3P3V_A_AJ25</text>
<text x="115.9" y="67.9">VCC_3P3V_A_V46</text>
<text x="115.9" y="66.6">VCC_3P3V_A_V44</text>
<text x="87.5" y="75.7">VCC_1P8V_A_AC42</text>
<text x="87.5" y="73.1">VCC_1P8V_A_AG25</text>
<text x="117.8" y="75.7">VCCRTC_3P3V</text>
</g>
<g font-size="1.1">
<text x="40.3" y="11.2">+V1.24A</text>
<text x="54" y="11.2">+VDD2_1P24_USB2</text>
<text x="76.6" y="9.9">+V1.24A</text>
<text x="31.1" y="16.6">1x 0402 1uF BSC</text>
<text x="10.5" y="20.3">+V1.24A</text>
<text x="24.3" y="20.3">+VDD2_1P24_MPHY</text>
<text x="84.2" y="23">1x 0402 1uF BSC,</text>
<text x="96.4" y="23">1x 0402 1uF EDC</text>
<text x="131.7" y="19">+VDDQ</text>
<text x="4" y="35.8">+V1.24A</text>
<text x="7.8" y="32.1">2x 0402 1uF BSC,</text>
<text x="20" y="32.1">1x 0402 1uF EDC, 1x 0603 22uF</text>
<text x="22.9" y="35.8">+VDD2_1P24_GLML2</text>
<text x="6.5" y="47.6">3x 0402 1uF BSC,</text>
<text x="18.7" y="47.6">1x 0402 1uF EDC, 1x 0603 22uF</text>
<text x="4" y="51.4">+V1.24A</text>
<text x="22.9" y="51.4">+VDD2_1P24_DSI</text>
<text x="139.1" y="52.7">+V3.3A</text>
<text x="145.1" y="52.8">1x 0402 1uF BSC,</text>
<text x="157.3" y="52.8">1x 0402 1uF EDC</text>
<text x="63.6" y="57.9">+V1.24A</text>
<text x="6.5" y="63.2">1x 0402 1uF BSC,</text>
<text x="18.7" y="63.2">1x 0402 1uF EDC, 1x 0603 22uF</text>
<text x="139.1" y="65.6">+V3.3A</text>
<text x="176.2" y="64.5">Shared 1x 0603 22uF</text>
<text x="35.5" y="70.8">+V1.8A</text>
<text x="151.6" y="71">1x 0402 1uF BSC,</text>
<text x="163.8" y="71">1x 0402 1uF EDC</text>
<text x="25.9" y="77.4">2x 0402 1uF BSC</text>
<text x="130.8" y="72.1">+V3.3A_RTC</text>
<text x="67.4" y="81.3">1x 0402 1uF BSC</text>
<text x="141.2" y="80">1x 0603 22uF</text>
<text x="141.2" y="85.3">562740_WW09_2016</text>
<text x="141.2" y="86.5">需要修正為1uF</text>
<text x="23.3" y="90.4">2x 0402 1uF EDC, 1x 0603 22uF</text>
<text x="145.1" y="132.7">&lt;Core Design&gt;</text>
</g>
<g font-size="1.1" fill="#00f">
<text x="31.1" y="17.8">Layout Note: Place CAPS near SOC PIN AG20</text>
<text x="138.6" y="23">Layout Note: Place CAPS near SOC PIN</text>
<text x="84.2" y="24.3">Layout Note: Place CAPS near SOC PIN AK22, AJ20, AJ22</text>
<text x="7.8" y="33.4">Layout Note: Place CAPS near SOC PIN AE18, AE20, AE22, AG22</text>
<text x="6.5" y="48.9">Layout Note: Place CAPS near SOC PIN AK20, AM37, AM20. 1*1uF for AM28</text>
<text x="145.1" y="54.1">Layout Note: Place CAPS near SOC PIN AC41, AA42, Y44, V46, V44</text>
<text x="6.5" y="64.5">Layout Note: Place CAPS near SOC PIN AA18, AA20</text>
<text x="176.2" y="65.7">Layout Note: Place CAPS near SOC PIN</text>
<text x="151.6" y="72.2">Layout Note: Place CAPS near SOC PIN AJ25, AK25</text>
<text x="13" y="78.7">Layout Note: Place CAPS near SOC PIN</text>
<text x="13" y="79.8">AA46, AC46, AE46, AE44, AC44, AE42</text>
<text x="67.4" y="82.6">CAP near AG25</text>
<text x="141.2" y="81.3">Layout Note: Place CAPS near SOC PIN</text>
<text x="19.4" y="91.7">Layout Note: Place CAPS near SOC PIN</text>
</g>
<g font-size="1.1" fill="#000080">
<text x="45.3" y="14.1">R555</text>
<text x="53.1" y="14.1">0</text>
<text x="60.9" y="17.9">C520</text>
<text x="85.5" y="17.9">C545</text>
<text x="95.9" y="17.9">C505</text>
<text x="106.3" y="17.9">C518</text>
<text x="15.6" y="23.2">R576</text>
<text x="23.3" y="23.2">0/R0603</text>
<text x="60.9" y="19.3">1uF_10V</text>
<text x="85.5" y="19.3">1uF_10V</text>
<text x="95.9" y="19.3">1uF_10V</text>
<text x="106.3" y="19.3">22uF_6.3V</text>
<text x="29.8" y="27">C519</text>
<text x="29.8" y="28.3">1uF_10V</text>
<text x="40.2" y="27">C550</text>
<text x="40.2" y="28.3">1uF_10V</text>
<text x="50.5" y="27">C551</text>
<text x="50.5" y="28.3">1uF_10V</text>
<text x="60.9" y="27">C547</text>
<text x="60.9" y="28.3">22uF_6.3V</text>
<text x="145.1" y="27">C500</text>
<text x="145.1" y="28.3">22uF_6.3V</text>
<text x="156.8" y="27">C514</text>
<text x="156.8" y="28.3">22uF_6.3V</text>
<text x="168.4" y="27">C424</text>
<text x="168.4" y="28.3">22uF_6.3V</text>
<text x="180.1" y="27">C416</text>
<text x="180.1" y="28.3">22uF_6.3V</text>
<text x="88.1" y="30.9">U1L</text>
<text x="6.5" y="38.7">R572</text>
<text x="14.3" y="38.7">0/R0603</text>
<text x="145.1" y="37.4">C111</text>
<text x="145.1" y="38.7">22uF_6.3V</text>
<text x="156.8" y="37.4">C147</text>
<text x="156.8" y="38.7">22uF_6.3V</text>
<text x="168.4" y="37.4">C117</text>
<text x="168.4" y="38.7">22uF_6.3V</text>
<text x="180.1" y="37.4">C437</text>
<text x="180.1" y="38.7">22uF_6.3V</text>
<text x="19.4" y="42.6">C452</text>
<text x="19.4" y="43.9">1uF_10V</text>
<text x="29.8" y="42.6">C511</text>
<text x="29.8" y="43.9">1uF_10V</text>
<text x="40.2" y="42.6">C476</text>
<text x="40.2" y="43.9">1uF_10V</text>
<text x="50.5" y="42.6">C466</text>
<text x="50.5" y="43.9">1uF_10V</text>
<text x="60.9" y="42.6">C541</text>
<text x="60.9" y="43.9">22uF_6.3V</text>
<text x="7.8" y="54.2">R568</text>
<text x="15.6" y="54.2">0/R0603</text>
<text x="19.4" y="58.1">C515</text>
<text x="19.4" y="59.4">1uF_10V</text>
<text x="29.8" y="58.1">C544</text>
<text x="29.8" y="59.4">1uF_10V</text>
<text x="40.2" y="58.1">C546</text>
<text x="40.2" y="59.4">22uF_6.3V</text>
<text x="51.8" y="58.1">C543</text>
<text x="51.8" y="59.4">X/22uF_6.3V</text>
<text x="135.3" y="55.5">TP7</text>
<text x="147.7" y="59.4">C496</text>
<text x="158.1" y="59.4">C435</text>
<text x="169.7" y="59.4">C405</text>
<text x="180.1" y="59.4">C413</text>
<text x="67.4" y="60.7">R577</text>
<text x="73.9" y="60.7">X/0</text>
<text x="147.7" y="60.7">1uF_10V</text>
<text x="158.1" y="60.7">1uF_10V</text>
<text x="169.7" y="60.7">1uF_10V</text>
<text x="180.1" y="60.7">22uF_6.3V</text>
<text x="142.5" y="72.4">C428</text>
<text x="142.5" y="73.7">1uF_10V</text>
<text x="45.3" y="78.8">C422</text>
<text x="45.3" y="80.1">1uF_10V</text>
<text x="55.7" y="78.8">C495</text>
<text x="55.7" y="80.1">1uF_10V</text>
<text x="67.4" y="78.8">C421</text>
<text x="67.4" y="80.1">1uF_10V</text>
<text x="86.8" y="80.1">APLI_SOC_DDR3L</text>
<text x="136" y="81.5">C398</text>
<text x="136" y="82.7">1uF_10V/C0402</text>
<text x="45.3" y="90.5">C406</text>
<text x="45.3" y="91.8">1uF_10V</text>
<text x="55.7" y="90.5">C407</text>
<text x="55.7" y="91.8">1uF_10V</text>
<text x="67.4" y="90.5">C414</text>
<text x="67.4" y="91.8">22uF_6.3V</text>
</g>
<g font-size=".9">
<text x="21.8" y="1">5</text>
<text x="62.7" y="1">4</text>
<text x="103.6" y="1">3</text>
<text x="144.6" y="1">2</text>
<text x="185.5" y="1">1</text>
<text x=".3" y="20.1">D</text>
<text x="206.3" y="20.1">D</text>
<text x=".3" y="56.1">C</text>
<text x="206.3" y="56.1">C</text>
<text x=".3" y="92.1">B</text>
<text x="206.3" y="92.1">B</text>
<text x=".3" y="128.1">A</text>
<text x="206.3" y="128.1">A</text>
<text x="21.8" y="146.2">5</text>
<text x="62.7" y="146.2">4</text>
<text x="103.6" y="146.2">3</text>
<text x="144.6" y="146.2">2</text>
<text x="185.5" y="146.2">1</text>
</g>
<text font-size=".9" fill="#00f" x="103.6" y="30.6">APL_SOC</text>
</svg>
